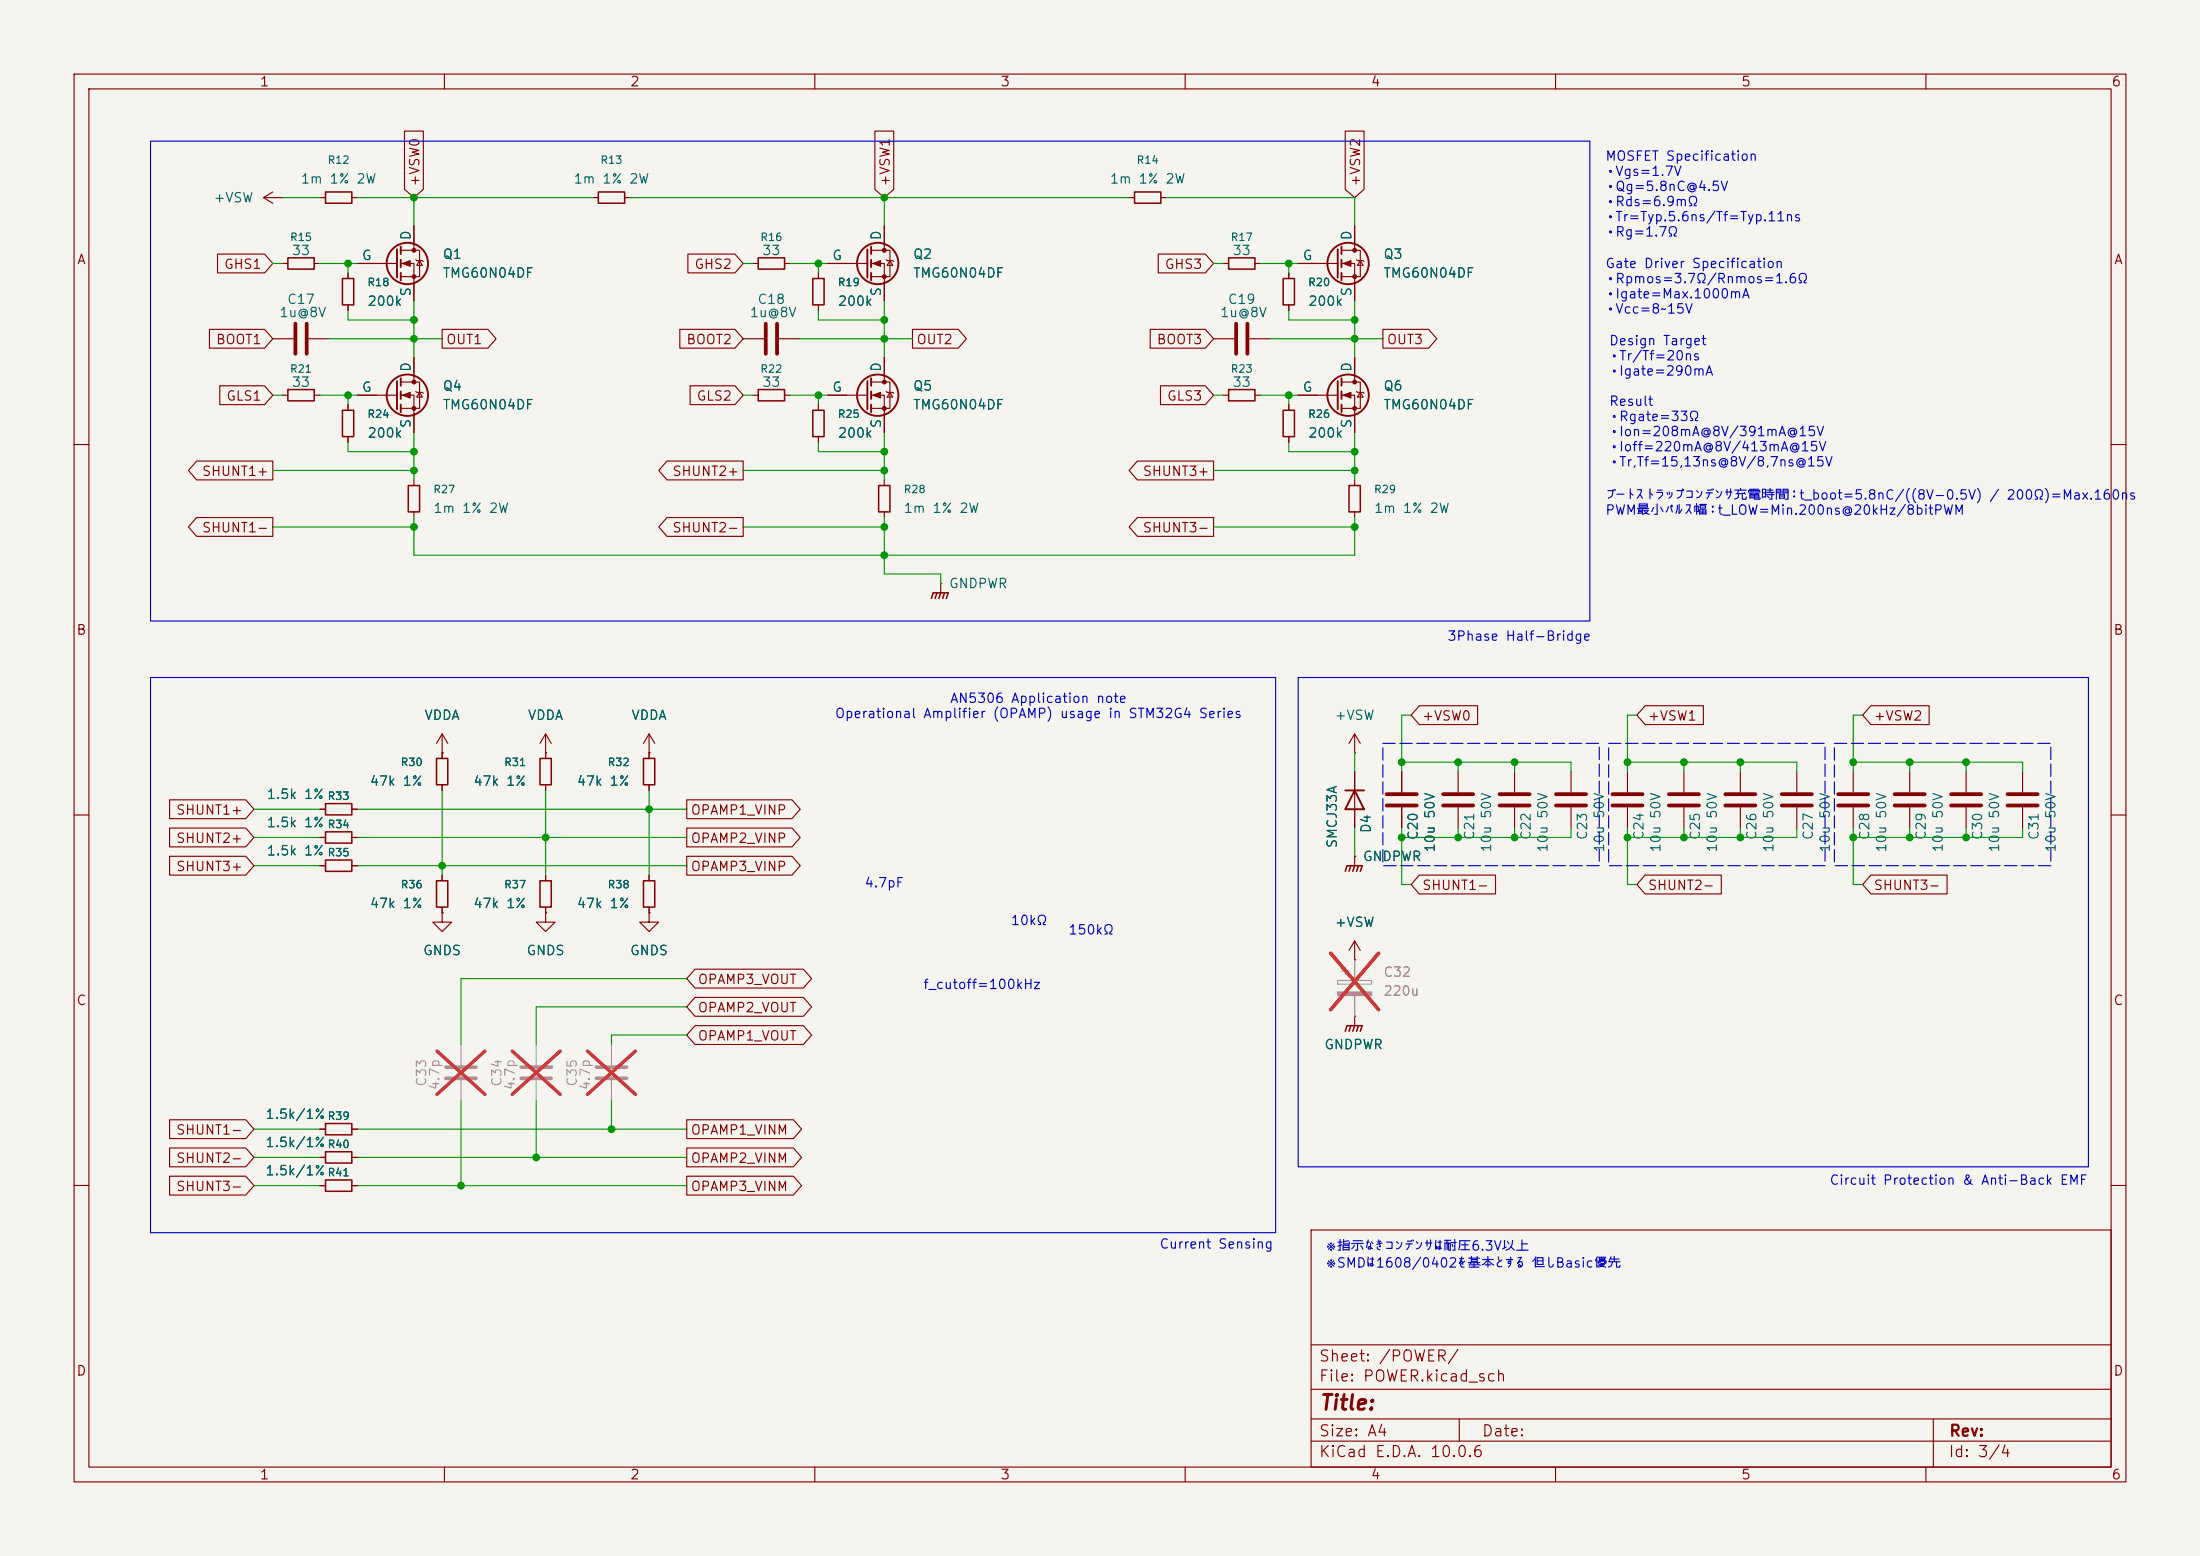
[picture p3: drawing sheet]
<svg xmlns="http://www.w3.org/2000/svg" width="297mm" height="210mm" viewBox="0 0 297 210" stroke-linecap="round" stroke-linejoin="round" font-family="sans-serif">
<path d="M0 0h297v210h-297z" fill="#f5f4ef" stroke="#f5f4ef" stroke-width=".14"/>
<g fill="none" stroke="#840000" stroke-width=".15">
<path d="M10 10h277v190h-277zM12 12h273v186h-273zM54.6 17.7h2.6v7.9l-1.3 1.1-1.3-1.1zM60 10v2M110 10v2M118.1 17.7h2.6v7.9l-1.3 1.1-1.3-1.1zM160 10v2M181.6 17.7h2.6v7.9l-1.3 1.1-1.3-1.1zM210 10v2M260 10v2M29.4 34.3h6.3l1.1 1.3-1.1 1.2h-6.3zM35.6 26.7l1.2 .7"/>
<path d="M35.6 26.7h2.5M36.8 25.9l-1.2 .8M38.1 26.7h.1M38.1 35.6h.8M42.4 35.6h.8M43.2 26.7h.7M47 36.8v.8M47.5 26.7h.8M48.3 35.6h5.3M54.1 33.8h2.5v3.5h-2.5M54.1 35.6h1.8v5M55.9 30.5v3.3"/>
<path d="M56.1 35.1l.2 .1h.7l.1 .1M56.6 35.2l.4 .6h-.7zM80 26.7h.8M84.3 26.7h.8M92.9 34.3h6.3l1.1 1.3-1.1 1.2h-6.3zM101.6 35.6h.8M105.9 35.6h.8M110.5 36.8v.8M111.8 35.6h5.3M117.6 33.8h2.5v3.5h-2.5M117.6 35.6h1.8v5M119.4 30.5v3.3"/>
<path d="M119.6 35.1l.2 .1h.7l.1 .1M120.1 35.2l.4 .6h-.7zM152.4 26.7h.8M156.4 34.3h6.3l1.1 1.3-1.1 1.2h-6.3zM156.7 26.7h.8M165.1 35.6h.8M169.4 35.6h.8M174 36.8v.8M175.3 35.6h5.3M181.1 33.8h2.5v3.5h-2.5M181.1 35.6h1.8v5M182.9 30.5v3.3"/>
<path d="M183.1 35.1l.2 .1h.7l.1 .1M183.6 35.2l.4 .6h-.7zM28.3 44.4h7.4l1.1 1.3-1.1 1.3h-7.4zM29.7 52.1h6l1.1 1.2-1.1 1.3h-6zM36.8 45.7h2.8M38.1 53.3h.8M41.7 45.7h2.7M42.4 53.3h.8M47 41.1v.8M47 54.6v.8M47 58.9v.8M48.3 53.3h5.3"/>
<path d="M54.1 51.6h2.5v3.5h-2.5M54.1 53.3h1.8v5.1M55.9 48.3v3.3M56.1 52.8l.2 .2h.7l.1 .1M56.6 53l.4 .6h-.7zM59.7 44.4h6.2l1.1 1.3-1.1 1.3h-6.2zM91.8 44.4h7.4l1.1 1.3-1.1 1.3h-7.4zM93.2 52.1h6l1.1 1.2-1.1 1.3h-6zM100.3 45.7h2.8M101.6 53.3h.8M105.2 45.7h2.7M105.9 53.3h.8"/>
<path d="M110.5 41.1v.8M110.5 54.6v.8M110.5 58.9v.8M111.8 53.3h5.3M117.6 51.6h2.5v3.5h-2.5M117.6 53.3h1.8v5.1M119.4 48.3v3.3M119.6 52.8l.2 .2h.7l.1 .1M120.1 53l.4 .6h-.7zM123.2 44.4h6.2l1.1 1.3-1.1 1.3h-6.2zM155.3 44.4h7.4l1.1 1.3-1.1 1.3h-7.4zM156.7 52.1h6l1.1 1.2-1.1 1.3h-6z"/>
<path d="M163.8 45.7h2.8M165.1 53.3h.8M168.7 45.7h2.7M169.4 53.3h.8M174 41.1v.8M174 54.6v.8M174 58.9v.8M175.3 53.3h5.3M181.1 51.6h2.5v3.5h-2.5M181.1 53.3h1.8v5.1M182.9 48.3v3.3M183.1 52.8l.2 .2h.7l.1 .1"/>
<path d="M183.6 53l.4 .6h-.7zM186.7 44.4h6.2l1.1 1.3-1.1 1.3h-6.2zM10 60h2M26.5 69.8h10.3v2.6h-10.3l-1.1-1.3zM26.5 62.2h10.3v2.6h-10.3l-1.1-1.3zM55.9 64.8v.7M55.9 69.1v.8M90 62.2h10.3v2.6h-10.3l-1.1-1.3zM90 69.8h10.3v2.6h-10.3l-1.1-1.3zM119.4 64.8v.7M119.4 69.1v.8M127 78.7h.1"/>
<path d="M127 78.7v1.3M153.5 69.8h10.3v2.6h-10.3l-1.1-1.3zM153.5 62.2h10.3v2.6h-10.3l-1.1-1.3zM182.9 64.8v.7M182.9 69.1v.8M285 60h2M59.7 99.1v3.3M59.7 99.1l-.8 1.2M59.7 99.1l.8 1.2M73.7 99.1v3.3M73.7 99.1l-.8 1.2M73.7 99.1l.7 1.2"/>
<path d="M87.6 99.1v3.3M87.6 99.1l-.7 1.2M87.6 99.1l.8 1.2M182.9 99.1v2.5M182.9 99.1l-.8 1.2M182.9 99.1l.7 1.2M191.6 95.2h7.9v2.6h-7.9l-1.1-1.3zM222.1 95.2h7.9v2.6h-7.9l-1.1-1.3zM252.6 95.2h7.8v2.6h-7.8l-1.1-1.3zM10 110h2M22.9 111.8h10.3l1.1 1.2-1.1 1.3h-10.3zM22.9 115.6h10.3l1.1 1.2-1.1 1.3h-10.3z"/>
<path d="M22.9 107.9h10.3l1.1 1.3-1.1 1.3h-10.3zM43.2 113h.7M43.2 116.8h.7M43.2 109.2h.7M47.5 113h.8M47.5 116.8h.8M47.5 109.2h.8M59.7 101.6h.1M59.7 105.9v.8M59.7 118.1v.8M73.7 101.6h.1M73.7 105.9v.8"/>
<path d="M73.7 118.1v.8M87.6 101.6h.1M87.6 105.9v.8M87.6 118.1v.8M92.7 115.6h14.2l1.1 1.2-1.1 1.3h-14.2zM92.7 107.9h14.2l1.1 1.3-1.1 1.3h-14.2zM92.7 111.8h14.2l1.1 1.2-1.1 1.3h-14.2zM182.9 101.6h.1M182.9 115.6h.1M182.9 104.1v7.7M182.9 115.6v1.2M189.2 104.1v2.8"/>
<path d="M189.2 109v2.8M191.6 118.1h10.3v2.6h-10.3l-1.1-1.3zM196.8 104.1v2.8M196.8 109v2.8M204.5 104.1v2.8M204.5 109v2.8M212.1 104.1v2.8M212.1 109v2.8M219.7 104.1v2.8M219.7 109v2.8M222.1 118.1h10.3v2.6h-10.3l-1.1-1.3zM227.3 104.1v2.8"/>
<path d="M227.3 109v2.8M234.9 104.1v2.8M234.9 109v2.8M242.6 104.1v2.8M242.6 109v2.8M250.2 104.1v2.8M250.2 109v2.8M252.6 118.1h10.3v2.6h-10.3l-1.1-1.3zM257.8 104.1v2.8M257.8 109v2.8M265.4 104.1v2.8M265.4 109v2.8"/>
<path d="M273 104.1v2.8M273 109v2.8M285 110h2M59.7 123.2v1.3h-1.3l1.3 1.2 1.3-1.2h-1.3M59.7 123.2h.1M59.7 122.4v.8M73.7 123.2v1.3h-1.3l1.3 1.2 1.2-1.2h-1.2M73.7 123.2h.1M73.7 122.4v.8M87.6 123.2v1.3h-1.2l1.2 1.2 1.3-1.2h-1.3M87.6 123.2h.1M87.6 122.4v.8"/>
<path d="M93.8 134.6h14.7l1.1 1.3-1.1 1.3h-14.7l-1.1-1.3zM93.8 138.4h14.7l1.1 1.3-1.1 1.3h-14.7l-1.1-1.3zM93.8 130.8h14.7l1.1 1.3-1.1 1.3h-14.7l-1.1-1.3zM182.9 137.2h.1M182.9 129.5h.1M182.9 127v2.5M182.9 137.2v1.2M182.9 127l-.8 1.3M182.9 127l.7 1.3M22.9 154.9h10.3l1.1 1.3-1.1 1.3h-10.3zM22.9 151.1h10.3l1.1 1.3-1.1 1.3h-10.3zM22.9 158.7h10.3l1.1 1.3-1.1 1.3h-10.3z"/>
<path d="M43.2 152.4h.7M43.2 156.2h.7M47.5 152.4h.8M47.5 156.2h.8M92.7 151.1h14.4l1.1 1.3-1.1 1.3h-14.4zM92.7 154.9h14.4l1.1 1.3-1.1 1.3h-14.4zM92.7 158.7h14.4l1.1 1.3-1.1 1.3h-14.4zM10 160h2M43.2 160h.7M47.5 160h.8M177 166h108v32h-108zM285 160h2"/>
<path d="M60 198v2M110 198v2M160 198v2M177 194.5h108M177 191.5h108M177 187.5h108M177 181.5h108M197 191.5v3M210 198v2M260 198v2M261 191.5v6.5"/>
</g>
<g fill="none" stroke="#840000" stroke-width=".2">
<path d="M38.9 34.8h3.5v1.5h-3.5zM43.9 25.9h3.6v1.5h-3.6zM46.2 37.6h1.6v3.5h-1.6zM80.8 25.9h3.5v1.5h-3.5zM102.4 34.8h3.5v1.5h-3.5zM109.7 37.6h1.6v3.5h-1.6zM153.2 25.9h3.5v1.5h-3.5zM165.9 34.8h3.5v1.5h-3.5zM173.2 37.6h1.6v3.5h-1.6zM38.9 52.6h3.5v1.5h-3.5zM46.2 55.4h1.6v3.5h-1.6zM102.4 52.6h3.5v1.5h-3.5z"/>
<path d="M109.7 55.4h1.6v3.5h-1.6zM165.9 52.6h3.5v1.5h-3.5zM173.2 55.4h1.6v3.5h-1.6zM55.1 65.5h1.5v3.6h-1.5zM118.6 65.5h1.5v3.6h-1.5zM182.1 65.5h1.5v3.6h-1.5zM125.7 80.8l.3-.8h2l-.2 .8M126.5 80l-.3 .8M127 80l-.3 .8M127.5 80l-.2 .8M43.9 112.3h3.6v1.5h-3.6zM43.9 116.1h3.6v1.5h-3.6z"/>
<path d="M43.9 108.5h3.6v1.5h-3.6zM58.9 102.4h1.6v3.5h-1.6zM58.9 118.9h1.6v3.5h-1.6zM72.9 118.9h1.5v3.5h-1.5zM72.9 102.4h1.5v3.5h-1.5zM86.9 102.4h1.5v3.5h-1.5zM86.9 118.9h1.5v3.5h-1.5zM181.6 117.6l.3-.8h2l-.3 .8M182.4 116.8l-.3 .8M182.9 116.8l-.3 .8M183.4 116.8l-.3 .8M181.6 139.2l.3-.8h2l-.3 .8"/>
<path d="M182.4 138.4l-.3 .8M182.9 138.4l-.3 .8M183.4 138.4l-.3 .8M43.9 159.3h3.6v1.5h-3.6zM43.9 151.6h3.6v1.6h-3.6zM43.9 155.4h3.6v1.6h-3.6z"/>
</g>
<g fill="none" stroke="#840000" stroke-width=".51">
<path d="M39.9 43.7v4.1M41.4 43.7v4.1M103.4 43.7v4.1M104.9 43.7v4.1M166.9 43.7v4.1M168.4 43.7v4.1M187.2 107.2h4.1M187.2 108.7h4.1M194.8 107.2h4.1M194.8 108.7h4.1M202.4 107.2h4.1M202.4 108.7h4.1"/>
<path d="M210.1 107.2h4M210.1 108.7h4M217.7 107.2h4M217.7 108.7h4M225.3 107.2h4.1M225.3 108.7h4.1M232.9 107.2h4.1M232.9 108.7h4.1M240.5 107.2h4.1M240.5 108.7h4.1M248.2 107.2h4M248.2 108.7h4"/>
<path d="M255.8 107.2h4M255.8 108.7h4M263.4 107.2h4.1M263.4 108.7h4.1M271 107.2h4.1M271 108.7h4.1"/>
</g>
<g fill="none" stroke="#840000" stroke-width=".25">
<path d="M53.6 33.7v3.8M54.1 33.3v1M54.1 35.1v1M54.1 36.8v1M117.1 33.7v3.8M117.6 33.3v1M117.6 35.1v1M117.6 36.8v1M180.6 33.7v3.8M181.1 33.3v1M181.1 35.1v1M181.1 36.8v1"/>
<path d="M53.6 51.4v3.8M54.1 51.1v1M54.1 52.8v1M54.1 54.6v1M117.1 51.4v3.8M117.6 51.1v1M117.6 52.8v1M117.6 54.6v1M180.6 51.4v3.8M181.1 51.1v1M181.1 52.8v1M181.1 54.6v1"/>
<path d="M181.6 106.7h2.5M182.9 106.7l1.2 2.5h-2.5z"/>
<circle cx="55" cy="35.6" r="2.79"/>
<circle cx="118.5" cy="35.6" r="2.79"/>
<circle cx="182" cy="35.6" r="2.79"/>
<circle cx="55" cy="53.3" r="2.79"/>
<circle cx="118.5" cy="53.3" r="2.79"/>
<circle cx="182" cy="53.3" r="2.79"/>
</g>
<g fill="#840000" stroke="#840000" stroke-width=".15">
<path d="M54.4 53.3l1-.3v.7z"/>
<path d="M117.9 35.6l1-.4v.7z"/>
<path d="M117.9 53.3l1-.3v.7z"/>
<path d="M181.4 35.6l1-.4v.7z"/>
<path d="M181.4 53.3l1-.3v.7z"/>
<path d="M54.4 35.6l1-.4v.7z"/>
<circle cx="55.9" cy="51.6" r=".25"/>
<circle cx="55.9" cy="55.1" r=".25"/>
<circle cx="119.4" cy="33.8" r=".25"/>
<circle cx="119.4" cy="37.3" r=".25"/>
<circle cx="119.4" cy="51.6" r=".25"/>
<circle cx="119.4" cy="55.1" r=".25"/>
<circle cx="182.9" cy="33.8" r=".25"/>
<circle cx="182.9" cy="37.3" r=".25"/>
<circle cx="182.9" cy="51.6" r=".25"/>
<circle cx="182.9" cy="55.1" r=".25"/>
<circle cx="55.9" cy="33.8" r=".25"/>
<circle cx="55.9" cy="37.3" r=".25"/>
</g>
<path d="M180.6 132.3h4.6v.5h-4.6zM181.1 131.1h1M181.6 130.6v1M182.9 129.5v2.8M182.9 134.4v2.8M62.2 141v2.8M62.2 145.8v2.8M72.4 141v2.8M72.4 145.8v2.8M82.5 141v2.8M82.5 145.8v2.8" fill="none" stroke="#9c9b98" stroke-width=".15"/>
<path d="M180.6 133.9h4.6v.5h-4.6z" fill="#9c9b98" stroke="#9c9b98" stroke-width=".15"/>
<path d="M179.6 128.7l6.5 7.6M186.1 128.7l-6.5 7.6M59 141.9l6.5 5.8M65.5 141.9l-6.5 5.8M69.2 141.9l6.4 5.8M75.6 141.9l-6.4 5.8M79.3 141.9l6.5 5.8M85.8 141.9l-6.5 5.8" fill="none" stroke="#e12e31" stroke-width=".46"/>
<path d="M60.2 144h4.1M60.2 145.5h4.1M70.4 144h4M70.4 145.5h4M80.5 144h4.1M80.5 145.5h4.1" fill="none" stroke="#9c9b98" stroke-width=".51"/>
<g fill="none" stroke="#009600" stroke-width=".15">
<path d="M36.8 35.6h1.3M38.1 26.7h5.1M43.2 35.6h5.1M47 35.6v1.2M48.3 26.7h31.7M55.9 26.7v3.8M85.1 26.7h67.3M100.3 35.6h1.3M106.7 35.6h5.1M110.5 35.6v1.2M119.4 26.7v3.8M157.5 26.7h25.4v3.8"/>
<path d="M163.8 35.6h1.3M170.2 35.6h5.1M174 35.6v1.2M36.8 53.3h1.3M43.2 53.3h5.1M44.4 45.7h15.3M47 41.9v1.3h8.9M47 53.3v1.3M47 59.7v1.3h8.9M55.9 40.6v7.7M55.9 58.4v6.4M100.3 53.3h1.3"/>
<path d="M106.7 53.3h5.1M107.9 45.7h15.3M110.5 41.9v1.3h8.9M110.5 53.3v1.3M110.5 59.7v1.3h8.9M119.4 40.6v7.7M119.4 58.4v6.4M163.8 53.3h1.3M170.2 53.3h5.1M171.4 45.7h15.3M174 41.9v1.3h8.9M174 53.3v1.3"/>
<path d="M174 59.7v1.3h8.9M182.9 40.6v7.7M182.9 58.4v6.4M36.8 71.1h19.1M36.8 63.5h19.1M55.9 69.9v5h127v-5M100.3 71.1h19.1M100.3 63.5h19.1M119.4 69.9v7.6h7.6v1.2M163.8 71.1h19.1M163.8 63.5h19.1M190.5 96.5h-1.3v7.6"/>
<path d="M221 96.5h-1.3v7.6M251.5 96.5h-1.3v7.6M34.3 113h8.9M34.3 116.8h8.9M34.3 109.2h8.9M48.3 113h44.4M48.3 116.8h44.4M48.3 109.2h44.4M59.7 106.7v11.4M73.7 106.7v11.4M87.6 106.7v11.4M182.9 101.6v2.5"/>
<path d="M182.9 111.8v3.8M189.2 102.9h22.9v1.2M189.2 111.8v7.6h1.3M196.8 102.9v1.2M196.8 111.8v1.2M204.5 102.9v1.2M204.5 111.8v1.2M212.1 111.8v1.2h-22.9M219.7 102.9h22.9v1.2M219.7 111.8v7.6h1.3M227.3 102.9v1.2M227.3 111.8v1.2"/>
<path d="M234.9 102.9v1.2M234.9 111.8v1.2M242.6 111.8v1.2h-22.9M250.2 111.8v7.6h1.3M250.2 102.9h22.8v1.2M257.8 102.9v1.2M257.8 111.8v1.2M265.4 102.9v1.2M265.4 111.8v1.2M273 111.8v1.2h-22.8M92.7 135.9h-20.3v5.1M92.7 132.1h-30.5v8.9"/>
<path d="M92.7 139.7h-10.2v1.3M34.3 156.2h8.9M34.3 152.4h8.9M48.3 156.2h44.4M48.3 152.4h44.4M62.2 148.6v11.4M72.4 148.6v7.6M82.5 148.6v3.8M34.3 160h8.9M48.3 160h44.4"/>
</g>
<path d="M20.3 19.1h194.3v64.7h-194.3zM20.3 91.4h151.9v75h-151.9zM175.3 91.4h106.6v66.1h-106.6z" fill="none" stroke="#0000c2" stroke-width=".15"/>
<path d="M186.7 100.3h29.2v16.5h-29.2zM217.2 100.3h29.2v16.5h-29.2zM247.6 100.3h29.3v16.5h-29.3z" fill="none" stroke="#0000c2" stroke-width=".15" stroke-dasharray="1.7 .6"/>
<g fill="#009600" stroke="#009600" stroke-width=".14">
<circle cx="250.2" cy="102.9" r=".46"/>
<circle cx="250.2" cy="113" r=".46"/>
<circle cx="189.2" cy="102.9" r=".46"/>
<circle cx="182.9" cy="45.7" r=".46"/>
<circle cx="182.9" cy="43.2" r=".46"/>
<circle cx="182.9" cy="63.5" r=".46"/>
<circle cx="182.9" cy="71.1" r=".46"/>
<circle cx="182.9" cy="61" r=".46"/>
<circle cx="234.9" cy="102.9" r=".46"/>
<circle cx="227.3" cy="102.9" r=".46"/>
<circle cx="227.3" cy="113" r=".46"/>
<circle cx="234.9" cy="113" r=".46"/>
<circle cx="257.8" cy="113" r=".46"/>
<circle cx="265.4" cy="113" r=".46"/>
<circle cx="257.8" cy="102.9" r=".46"/>
<circle cx="265.4" cy="102.9" r=".46"/>
<circle cx="196.8" cy="102.9" r=".46"/>
<circle cx="219.7" cy="113" r=".46"/>
<circle cx="204.5" cy="102.9" r=".46"/>
<circle cx="204.5" cy="113" r=".46"/>
<circle cx="219.7" cy="102.9" r=".46"/>
<circle cx="196.8" cy="113" r=".46"/>
<circle cx="189.2" cy="113" r=".46"/>
<circle cx="47" cy="35.6" r=".46"/>
<circle cx="110.5" cy="35.6" r=".46"/>
<circle cx="55.9" cy="45.7" r=".46"/>
<circle cx="110.5" cy="53.3" r=".46"/>
<circle cx="55.9" cy="26.7" r=".46"/>
<circle cx="174" cy="35.6" r=".46"/>
<circle cx="119.4" cy="45.7" r=".46"/>
<circle cx="119.4" cy="43.2" r=".46"/>
<circle cx="119.4" cy="26.7" r=".46"/>
<circle cx="174" cy="53.3" r=".46"/>
<circle cx="82.5" cy="152.4" r=".46"/>
<circle cx="73.7" cy="113" r=".46"/>
<circle cx="72.4" cy="156.2" r=".46"/>
<circle cx="62.2" cy="160" r=".46"/>
<circle cx="59.7" cy="116.8" r=".46"/>
<circle cx="55.9" cy="63.5" r=".46"/>
<circle cx="55.9" cy="71.1" r=".46"/>
<circle cx="55.9" cy="61" r=".46"/>
<circle cx="47" cy="53.3" r=".46"/>
<circle cx="55.9" cy="43.2" r=".46"/>
<circle cx="119.4" cy="74.9" r=".46"/>
<circle cx="119.4" cy="71.1" r=".46"/>
<circle cx="87.6" cy="109.2" r=".46"/>
<circle cx="119.4" cy="63.5" r=".46"/>
<circle cx="119.4" cy="61" r=".46"/>
</g>
<text font-size="2" fill="#840000" x="178" y="190.8">Title:</text>
<g font-size="1.5" fill="#840000">
<text x="178" y="184.1">Sheet: /POWER/</text>
<text x="178" y="186.8">File: POWER.kicad_sch</text>
<text x="178" y="197">KiCad E.D.A. 10.0.6</text>
<text x="178" y="194.2">Size: A4</text>
<text x="200" y="194.2">Date:</text>
<text x="263" y="197">Id: 3/4</text>
<text x="263" y="194.2">Rev:</text>
</g>
<g font-size="1.3" fill="#840000">
<text x="35" y="12">1</text>
<text x="85" y="12">2</text>
<text x="135" y="12">3</text>
<text x="185" y="12">4</text>
<text x="235" y="12">5</text>
<text x="285" y="12">6</text>
<text x="56.9" y="25.3" transform="rotate(-90 56.9 25.3)">+VSW0</text>
<text x="120.4" y="25.3" transform="rotate(-90 120.4 25.3)">+VSW1</text>
<text x="183.9" y="25.3" transform="rotate(-90 183.9 25.3)">+VSW2</text>
<text x="10.3" y="36">A</text>
<text x="285.3" y="36">A</text>
<text x="30.2" y="36.6">GHS1</text>
<text x="93.7" y="36.6">GHS2</text>
<text x="157.2" y="36.6">GHS3</text>
<text x="29.1" y="46.8">BOOT1</text>
<text x="60.1" y="46.8">OUT1</text>
<text x="92.6" y="46.8">BOOT2</text>
<text x="123.6" y="46.8">OUT2</text>
<text x="156.1" y="46.8">BOOT3</text>
<text x="187.1" y="46.8">OUT3</text>
<text x="30.5" y="54.4">GLS1</text>
<text x="94" y="54.4">GLS2</text>
<text x="157.5" y="54.4">GLS3</text>
<text x="27.2" y="64.6">SHUNT1+</text>
<text x="90.7" y="64.6">SHUNT2+</text>
<text x="154.2" y="64.6">SHUNT3+</text>
<text x="27.2" y="72.2">SHUNT1-</text>
<text x="90.7" y="72.2">SHUNT2-</text>
<text x="154.2" y="72.2">SHUNT3-</text>
<text x="10.2" y="86">B</text>
<text x="285.2" y="86">B</text>
<text x="191.9" y="97.6">+VSW0</text>
<text x="222.4" y="97.6">+VSW1</text>
<text x="252.9" y="97.6">+VSW2</text>
<text x="23.7" y="110.3">SHUNT1+</text>
<text x="93.2" y="110.3">OPAMP1_VINP</text>
<text x="23.7" y="114.1">SHUNT2+</text>
<text x="23.7" y="117.9">SHUNT3+</text>
<text x="93.2" y="117.9">OPAMP3_VINP</text>
<text x="93.2" y="114.1">OPAMP2_VINP</text>
<text x="191.9" y="120.4">SHUNT1-</text>
<text x="222.4" y="120.4">SHUNT2-</text>
<text x="252.9" y="120.4">SHUNT3-</text>
<text x="10.2" y="136">C</text>
<text x="94.1" y="136.9">OPAMP2_VOUT</text>
<text x="94.1" y="133.1">OPAMP3_VOUT</text>
<text x="285.2" y="136">C</text>
<text x="94.1" y="140.8">OPAMP1_VOUT</text>
<text x="23.7" y="153.5">SHUNT1-</text>
<text x="93.2" y="153.5">OPAMP1_VINM</text>
<text x="23.7" y="157.3">SHUNT2-</text>
<text x="23.7" y="161.1">SHUNT3-</text>
<text x="93.2" y="157.3">OPAMP2_VINM</text>
<text x="93.2" y="161.1">OPAMP3_VINM</text>
<text x="10.2" y="186">D</text>
<text x="285.2" y="186">D</text>
<text x="35" y="200">1</text>
<text x="85" y="200">2</text>
<text x="135" y="200">3</text>
<text x="185" y="200">4</text>
<text x="235" y="200">5</text>
<text x="285" y="200">6</text>
</g>
<g font-size="1.3" fill="#0000c2">
<text x="216.6" y="22">MOSFET Specification</text>
<text x="216.6" y="24.1">・Vgs=1.7V</text>
<text x="216.6" y="26.1">・Qg=5.8nC@4.5V</text>
<text x="216.6" y="28.2">・Rds=6.9mΩ</text>
<text x="216.6" y="30.2">・Tr=Typ.5.6ns/Tf=Typ.11ns</text>
<text x="216.6" y="32.2">・Rg=1.7Ω</text>
<text x="216.6" y="36.5">Gate Driver Specification</text>
<text x="216.6" y="38.6">・Rpmos=3.7Ω/Rnmos=1.6Ω</text>
<text x="216.6" y="40.6">・Igate=Max.1000mA</text>
<text x="216.6" y="42.6">・Vcc=8~15V</text>
<text x="217.1" y="46.9">Design Target</text>
<text x="217.1" y="49">・Tr/Tf=20ns</text>
<text x="217.1" y="51">・Igate=290mA</text>
<text x="217.1" y="55.1">Result</text>
<text x="217.1" y="57.1">・Rgate=33Ω</text>
<text x="217.1" y="59.2">・Ion=208mA@8V/391mA@15V</text>
<text x="217.1" y="61.2">・Ioff=220mA@8V/413mA@15V</text>
<text x="217.1" y="63.3">・Tr,Tf=15,13ns@8V/8,7ns@15V</text>
<text x="216.6" y="67.8">ブートストラップコンデンサ充電時間：t_boot=5.8nC/((8V-0.5V) / 200Ω)=Max.160ns</text>
<text x="216.6" y="69.8">PWM最小パルス幅：t_LOW=Min.200ns@20kHz/8bitPWM</text>
<text x="195.3" y="86.8">3Phase Half-Bridge</text>
<text x="128.2" y="95.2">AN5306 Application note</text>
<text x="112.6" y="97.2">Operational Amplifier (OPAMP) usage in STM32G4 Series</text>
<text x="116.6" y="120.1">4.7pF</text>
<text x="136.4" y="125.2">10kΩ</text>
<text x="144.1" y="126.4">150kΩ</text>
<text x="124.5" y="133.8">f_cutoff=100kHz</text>
<text x="246.9" y="160.2">Circuit Protection &amp; Anti-Back EMF</text>
<text x="156.4" y="168.8">Current Sensing</text>
<text x="178.8" y="171.4">※SMDは1608/0402を基本とする 但しBasic優先</text>
<text x="178.8" y="169.1">※指示なきコンデンサは耐圧6.3V以上</text>
</g>
<g font-size="1.3" fill="#006464">
<text x="28.7" y="27.6">+VSW</text>
<text x="40.5" y="25.1">1m 1% 2W</text>
<text x="77.3" y="25.1">1m 1% 2W</text>
<text x="149.7" y="25.1">1m 1% 2W</text>
<text x="39.3" y="34.7">33</text>
<text x="48.8" y="35.4">G</text>
<text x="55.7" y="32.5" transform="rotate(-90 55.7 32.5)">D</text>
<text x="59.7" y="35.3">Q1</text>
<text x="102.8" y="34.7">33</text>
<text x="112.3" y="35.4">G</text>
<text x="119.2" y="32.5" transform="rotate(-90 119.2 32.5)">D</text>
<text x="123.2" y="35.3">Q2</text>
<text x="166.3" y="34.7">33</text>
<text x="175.8" y="35.4">G</text>
<text x="182.7" y="32.5" transform="rotate(-90 182.7 32.5)">D</text>
<text x="186.7" y="35.3">Q3</text>
<text x="38.7" y="41.3">C17</text>
<text x="49.5" y="41.6">200k</text>
<text x="55.7" y="40.1" transform="rotate(-90 55.7 40.1)">S</text>
<text x="59.7" y="37.8">TMG60N04DF</text>
<text x="102.2" y="41.3">C18</text>
<text x="113" y="41.6">200k</text>
<text x="119.2" y="40.1" transform="rotate(-90 119.2 40.1)">S</text>
<text x="123.2" y="37.8">TMG60N04DF</text>
<text x="165.7" y="41.3">C19</text>
<text x="176.5" y="41.6">200k</text>
<text x="182.7" y="40.1" transform="rotate(-90 182.7 40.1)">S</text>
<text x="186.7" y="37.8">TMG60N04DF</text>
<text x="37.6" y="43.1">1u@8V</text>
<text x="101.1" y="43.1">1u@8V</text>
<text x="164.6" y="43.1">1u@8V</text>
<text x="39.3" y="52.5">33</text>
<text x="48.8" y="53.2">G</text>
<text x="55.7" y="50.3" transform="rotate(-90 55.7 50.3)">D</text>
<text x="59.7" y="53">Q4</text>
<text x="102.8" y="52.5">33</text>
<text x="112.3" y="53.2">G</text>
<text x="119.2" y="50.3" transform="rotate(-90 119.2 50.3)">D</text>
<text x="123.2" y="53">Q5</text>
<text x="166.3" y="52.5">33</text>
<text x="175.8" y="53.2">G</text>
<text x="182.7" y="50.3" transform="rotate(-90 182.7 50.3)">D</text>
<text x="186.7" y="53">Q6</text>
<text x="49.5" y="59.4">200k</text>
<text x="55.7" y="57.9" transform="rotate(-90 55.7 57.9)">S</text>
<text x="59.7" y="55.6">TMG60N04DF</text>
<text x="113" y="59.4">200k</text>
<text x="119.2" y="57.9" transform="rotate(-90 119.2 57.9)">S</text>
<text x="123.2" y="55.6">TMG60N04DF</text>
<text x="176.5" y="59.4">200k</text>
<text x="182.7" y="57.9" transform="rotate(-90 182.7 57.9)">S</text>
<text x="186.7" y="55.6">TMG60N04DF</text>
<text x="58.4" y="69.5">1m 1% 2W</text>
<text x="121.9" y="69.5">1m 1% 2W</text>
<text x="185.4" y="69.5">1m 1% 2W</text>
<text x="128" y="79.7">GNDPWR</text>
<text x="57.2" y="97.5">VDDA</text>
<text x="71.2" y="97.5">VDDA</text>
<text x="85.1" y="97.5">VDDA</text>
<text x="180.1" y="97.5">+VSW</text>
<text x="49.8" y="106.4">47k 1%</text>
<text x="63.8" y="106.4">47k 1%</text>
<text x="77.8" y="106.4">47k 1%</text>
<text x="35.9" y="112">1.5k 1%</text>
<text x="35.9" y="108.2">1.5k 1%</text>
<text x="185.4" y="112.5" transform="rotate(-90 185.4 112.5)">D4</text>
<text x="191.7" y="113.5" transform="rotate(-90 191.7 113.5)">C20</text>
<text x="199.3" y="113.5" transform="rotate(-90 199.3 113.5)">C21</text>
<text x="207" y="113.5" transform="rotate(-90 207 113.5)">C22</text>
<text x="214.6" y="113.5" transform="rotate(-90 214.6 113.5)">C23</text>
<text x="222.2" y="113.5" transform="rotate(-90 222.2 113.5)">C24</text>
<text x="229.8" y="113.5" transform="rotate(-90 229.8 113.5)">C25</text>
<text x="237.4" y="113.5" transform="rotate(-90 237.4 113.5)">C26</text>
<text x="245.1" y="113.5" transform="rotate(-90 245.1 113.5)">C27</text>
<text x="252.7" y="113.5" transform="rotate(-90 252.7 113.5)">C28</text>
<text x="260.3" y="113.5" transform="rotate(-90 260.3 113.5)">C29</text>
<text x="267.9" y="113.5" transform="rotate(-90 267.9 113.5)">C30</text>
<text x="275.5" y="113.5" transform="rotate(-90 275.5 113.5)">C31</text>
<text x="35.9" y="115.8">1.5k 1%</text>
<text x="180.8" y="114.6" transform="rotate(-90 180.8 114.6)">SMCJ33A</text>
<text x="183.9" y="116.5">GNDPWR</text>
<text x="194" y="115.1" transform="rotate(-90 194 115.1)">10u 50V</text>
<text x="201.6" y="115.1" transform="rotate(-90 201.6 115.1)">10u 50V</text>
<text x="209.2" y="115.1" transform="rotate(-90 209.2 115.1)">10u 50V</text>
<text x="216.9" y="115.1" transform="rotate(-90 216.9 115.1)">10u 50V</text>
<text x="224.5" y="115.1" transform="rotate(-90 224.5 115.1)">10u 50V</text>
<text x="232.1" y="115.1" transform="rotate(-90 232.1 115.1)">10u 50V</text>
<text x="239.7" y="115.1" transform="rotate(-90 239.7 115.1)">10u 50V</text>
<text x="247.3" y="115.1" transform="rotate(-90 247.3 115.1)">10u 50V</text>
<text x="255" y="115.1" transform="rotate(-90 255 115.1)">10u 50V</text>
<text x="262.6" y="115.1" transform="rotate(-90 262.6 115.1)">10u 50V</text>
<text x="270.2" y="115.1" transform="rotate(-90 270.2 115.1)">10u 50V</text>
<text x="277.8" y="115.1" transform="rotate(-90 277.8 115.1)">10u 50V</text>
<text x="49.8" y="122.9">47k 1%</text>
<text x="63.8" y="122.9">47k 1%</text>
<text x="77.8" y="122.9">47k 1%</text>
<text x="180.1" y="125.4">+VSW</text>
<text x="57" y="129.2">GNDS</text>
<text x="71" y="129.2">GNDS</text>
<text x="85" y="129.2">GNDS</text>
<text x="178.7" y="141.9">GNDPWR</text>
<text x="35.7" y="151.3">1.5k/1%</text>
<text x="35.7" y="155.1">1.5k/1%</text>
<text x="35.7" y="159">1.5k/1%</text>
</g>
<g font-size="1.3" fill="#939391">
<text x="186.7" y="132.2">C32</text>
<text x="186.7" y="134.7">220u</text>
<text x="57.9" y="146.8" transform="rotate(-90 57.9 146.8)">C33</text>
<text x="59.6" y="147.2" transform="rotate(-90 59.6 147.2)">4.7p</text>
<text x="68" y="146.8" transform="rotate(-90 68 146.8)">C34</text>
<text x="69.8" y="147.2" transform="rotate(-90 69.8 147.2)">4.7p</text>
<text x="78.2" y="146.8" transform="rotate(-90 78.2 146.8)">C35</text>
<text x="80" y="147.2" transform="rotate(-90 80 147.2)">4.7p</text>
</g>
<g font-size="1" fill="#006464">
<text x="44.1" y="22.4">R12</text>
<text x="81" y="22.4">R13</text>
<text x="153.4" y="22.4">R14</text>
<text x="39.1" y="32.8">R15</text>
<text x="102.6" y="32.8">R16</text>
<text x="166.1" y="32.8">R17</text>
<text x="49.5" y="38.9">R18</text>
<text x="113" y="38.9">R19</text>
<text x="176.5" y="38.9">R20</text>
<text x="39.1" y="50.6">R21</text>
<text x="102.6" y="50.6">R22</text>
<text x="166.1" y="50.6">R23</text>
<text x="49.5" y="56.6">R24</text>
<text x="113" y="56.6">R25</text>
<text x="176.5" y="56.6">R26</text>
<text x="58.4" y="66.8">R27</text>
<text x="121.9" y="66.8">R28</text>
<text x="185.4" y="66.8">R29</text>
<text x="54" y="103.6">R30</text>
<text x="68" y="103.6">R31</text>
<text x="81.9" y="103.6">R32</text>
<text x="44.1" y="112">R34</text>
<text x="44.1" y="108.2">R33</text>
<text x="44.1" y="115.8">R35</text>
<text x="54" y="120.1">R36</text>
<text x="68" y="120.1">R37</text>
<text x="81.9" y="120.1">R38</text>
<text x="44.1" y="151.4">R39</text>
<text x="44.1" y="155.2">R40</text>
<text x="44.1" y="159">R41</text>
</g>
</svg>
